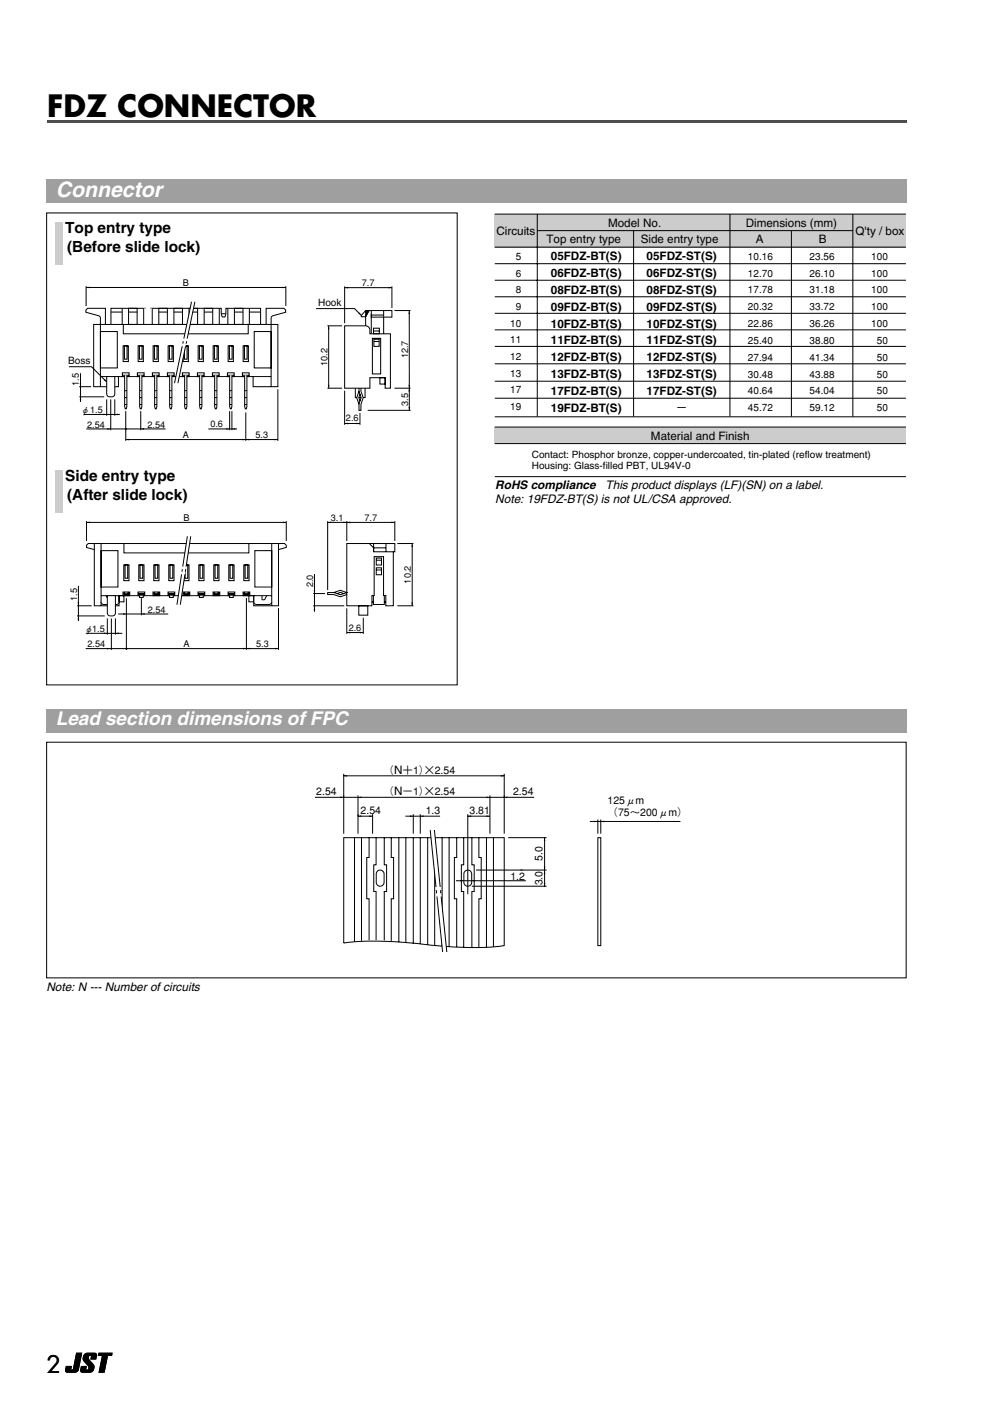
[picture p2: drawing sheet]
<svg xmlns="http://www.w3.org/2000/svg" width="210mm" height="297mm" viewBox="0 0 210 297" stroke-linecap="round" stroke-linejoin="round" font-family="sans-serif">
<path d="M16.1 286.3h1.3l-.7 3.6a.9 .9 0 0 1-1 .6h-1.5a.49 .49 0 0 1-.4-.6l.1-.8h1.3l-.1 .7h.2zM17.9 286.5l.6-.2h1.5a.49 .49 0 0 1 .5 .6l-.1 .8h-1.3l.1-.7a.48 .48 0 0 0-.5 .4 .48 .48 0 0 0 .4 .5 1.54 1.54 0 0 1 .5 2.4l-.6 .2h-1.6a.49 .49 0 0 1-.4-.6l.1-.8h1.3l-.1 .7a.48 .48 0 0 0 .5-.4 .48 .48 0 0 0-.4-.5 1.54 1.54 0 0 1-.5-2.4zM20.8 286.3h3l-.1 .7h-.9l-.7 3.5h-1.3l.8-3.5h-.9z" fill="#000"/>
<g fill="#ccc">
<path d="M104.7 90.4h87v3.5h-87z"/>
<path d="M104.7 45.3h87v7h-87z"/>
</g>
<g fill="none" stroke="#000" stroke-width=".21">
<path d="M9.9 45.1h86.8v99.8h-86.8zM104.7 52.3h87M104.7 55.8h87M104.7 59.3h87M104.7 45.3h87M113.7 45.3v42.9M113.7 48.8h66.8M134.1 48.8v39.4M154.5 45.3v42.9M167.5 48.8v39.4M180.5 45.3v42.9M104.7 62.8h87"/>
<path d="M104.7 66.3h87M104.7 69.8h87M104.7 73.3h87M104.7 77h87M104.7 93.9h87M104.7 90.4h87M104.7 80.7h87M104.7 84.3h87M104.7 88.2h87M104.7 100.9h87"/>
</g>
<path d="M10.9 58h84.9v36h-84.9z" fill="#fff"/>
<g fill="#fff" stroke="#000" stroke-width=".21">
<path d="M18.2 65.6l.3-.4h3.8v3.5h-1.1v-1.4l-.2-.4-2.8-.8z"/>
<path d="M56.3 65.2h3.8l.3 .4v.5l-2.8 .8-.2 .4v1.4h-1.1z"/>
<path d="M25.9 65.2v3.5z"/>
<path d="M52.8 65.2v3.5z"/>
<path d="M27.2 65.2h1.8v3.5h-1.8z"/>
<path d="M33.6 65.2h1.8v3.5h-1.8z"/>
<path d="M36.8 65.2h1.8v3.5h-1.8z"/>
<path d="M40 65.2h1.8v3.5h-1.8z"/>
<path d="M43.2 65.2h1.8v3.5h-1.8z"/>
<path d="M46.4 65.2h1.8v3.5h-1.8z"/>
<path d="M49.6 65.2h1.8v3.5h-1.8z"/>
</g>
<g fill="none" stroke="#000" stroke-width=".21">
<path d="M19.8 68.7h39v13.1h-5.2v-2.1h-28.5v2.1h-5.3zM21.2 70.2h3.6v7.7h-3.6zM21.2 68.7v13.1M21.2 79.7h3.9M25.9 78.9h1.4v.8h-1.4zM25.9 79.4h1.4M26.1 73.2h1.1v3.3h-1.1zM26.1 68.7v1.9h26.4v-1.9M26.3 73.2h.6v2.8h-.6zM29.2 73.2h1.1v3.3h-1.1zM29.5 73.2h.6v2.8h-.6zM32.4 73.2h1.1v3.3h-1.1z"/>
<path d="M32.7 73.2h.5v2.8h-.5zM35.6 73.2h1.1v3.3h-1.1zM35.9 73.2h.5v2.8h-.5zM38.8 73.2h1.1v3.3h-1.1zM39 73.2h.6v2.8h-.6zM41.9 73.2h1.1v3.3h-1.1zM42.2 73.2h.6v2.8h-.6zM45.1 73.2h1.1v3.3h-1.1zM45.4 73.2h.5v2.8h-.5zM48.3 73.2h1.1v3.3h-1.1zM48.6 73.2h.5v2.8h-.5zM51.5 73.2h1.1v3.3h-1.1z"/>
<path d="M51.7 73.2h.6v2.8h-.6zM53.6 79.7h3.8M53.8 70.2h3.6v7.7h-3.6zM57.4 68.7v13.1"/>
</g>
<g fill="#fff" stroke="#000" stroke-width=".21">
<path d="M26.4 79.4h.4v6.6l-.1 .5h-.2l-.1-.5z"/>
<path d="M26.4 85.6h.4z"/>
<path d="M26.4 84.1h.4z"/>
<path d="M26.4 82.7h.4z"/>
</g>
<path d="M29.1 78.9h1.4v.8h-1.4zM29.1 79.4h1.4" fill="none" stroke="#000" stroke-width=".21"/>
<g fill="#fff" stroke="#000" stroke-width=".21">
<path d="M29.5 79.4h.5v6.6l-.1 .5h-.2l-.2-.5z"/>
<path d="M29.5 85.6h.5z"/>
<path d="M29.5 84.1h.5z"/>
<path d="M29.5 82.7h.5z"/>
</g>
<path d="M32.2 78.9h1.5v.8h-1.5zM32.2 79.4h1.5" fill="none" stroke="#000" stroke-width=".21"/>
<g fill="#fff" stroke="#000" stroke-width=".21">
<path d="M32.7 79.4h.5v6.6l-.1 .5h-.2l-.2-.5z"/>
<path d="M32.7 85.6h.5z"/>
<path d="M32.7 84.1h.5z"/>
<path d="M32.7 82.7h.5z"/>
</g>
<path d="M35.4 78.9h1.4v.8h-1.4zM35.4 79.4h1.4" fill="none" stroke="#000" stroke-width=".21"/>
<g fill="#fff" stroke="#000" stroke-width=".21">
<path d="M35.9 79.4h.5v6.6l-.2 .5h-.2l-.1-.5z"/>
<path d="M35.9 85.6h.5z"/>
<path d="M35.9 84.1h.5z"/>
<path d="M35.9 82.7h.5z"/>
</g>
<path d="M38.6 78.9h1.4v.8h-1.4zM38.6 79.4h1.4" fill="none" stroke="#000" stroke-width=".21"/>
<g fill="#fff" stroke="#000" stroke-width=".21">
<path d="M39.1 79.4h.4v6.6l-.1 .5h-.2l-.1-.5z"/>
<path d="M39.1 85.6h.4z"/>
<path d="M39.1 84.1h.4z"/>
<path d="M39.1 82.7h.4z"/>
</g>
<path d="M41.8 78.9h1.4v.8h-1.4zM41.8 79.4h1.4" fill="none" stroke="#000" stroke-width=".21"/>
<g fill="#fff" stroke="#000" stroke-width=".21">
<path d="M42.2 79.4h.5v6.6l-.1 .5h-.2l-.2-.5z"/>
<path d="M42.2 85.6h.5z"/>
<path d="M42.2 84.1h.5z"/>
<path d="M42.2 82.7h.5z"/>
</g>
<path d="M44.9 78.9h1.5v.8h-1.5zM44.9 79.4h1.5" fill="none" stroke="#000" stroke-width=".21"/>
<g fill="#fff" stroke="#000" stroke-width=".21">
<path d="M45.4 79.4h.5v6.6l-.1 .5h-.2l-.2-.5z"/>
<path d="M45.4 85.6h.5z"/>
<path d="M45.4 84.1h.5z"/>
<path d="M45.4 82.7h.5z"/>
</g>
<path d="M48.1 78.9h1.4v.8h-1.4zM48.1 79.4h1.4" fill="none" stroke="#000" stroke-width=".21"/>
<g fill="#fff" stroke="#000" stroke-width=".21">
<path d="M48.6 79.4h.5v6.6l-.2 .5h-.2l-.1-.5z"/>
<path d="M48.6 85.6h.5z"/>
<path d="M48.6 84.1h.5z"/>
<path d="M48.6 82.7h.5z"/>
</g>
<path d="M51.3 78.9h1.4v.8h-1.4zM51.3 79.4h1.4" fill="none" stroke="#000" stroke-width=".21"/>
<g fill="#fff" stroke="#000" stroke-width=".21">
<path d="M51.8 79.4h.4v6.6l-.1 .5h-.2l-.1-.5z"/>
<path d="M51.8 85.6h.4z"/>
<path d="M51.8 84.1h.4z"/>
<path d="M51.8 82.7h.4z"/>
<path d="M23.5 66h2.4z"/>
<path d="M52.8 66h2.3z"/>
<path d="M27.2 66h1.8z"/>
<path d="M49.6 66h1.8z"/>
<path d="M30.8 66.4h1z"/>
<path d="M33.6 66h1.8z"/>
<path d="M36.8 66h1.8z"/>
<path d="M40 66h1.8z"/>
<path d="M43.2 66h1.8z"/>
</g>
<path d="M23.5 68.7v-3.5h7.3v1.2l.2 .7h.6l.2-.7v-1.2h15v1.2l.2 .7h.6l.2-.7v-1.2h7.3v3.5" fill="none" stroke="#000" stroke-width=".21"/>
<path d="M46.8 66.4h1z" fill="#fff" stroke="#000" stroke-width=".21"/>
<g fill="none" stroke="#000" stroke-width=".21">
<path d="M72.9 60.9h10M72.9 68.9h4.5a.9 .9 0 0 1 .9 .9v.8h4.3v11.5h-1.1v-2.2h-3.2v2.2h-5.4zM72.9 60.6v7.8M77.4 68.9v-1.9l.7-1.3h3.1v4.9M77.4 65.7h.7h-.7l-.9 1.1v.2h.9M78.6 65.7v4.9M78.8 71.6h1.7v7.5h-1.7zM79 69.5h1.3v1.1h-1.3zM79 70h1.3M79.1 71.8h1.1v1.5h-1.1zM79.1 72.3h1.1M80.4 79.9h1.1v1.4h-1.1z"/>
<path d="M81.2 65.7h1.7v1.4h-4.3v-.4h2.6M82.9 60.6v4.6M16.8 81.8h2.5M16.8 84h5.2M17.7 87.7h7.7M18.3 90.8h16.7M22.6 84.5v3.5M23.4 84.5v6.5M24.3 84.5v3.5M26.6 87v6.3M26.6 93h32.2M29.8 87v4"/>
<path d="M44.1 90.8h6.1M48.6 87v4M49.1 87v4M52 87.3v6M58.8 82.4v10.9M75.2 82.1v2h.3M75.9 84.1h.5M76 82.1v.7l.4 1.4-.4 1.3v1.3h.4v-1.2l.5-1.4-.5-1.4v-.7M76 82.8l-.5 1.4 .5 1.4M76.2 83.4l-.3 .8 .3 .7M77.2 82.1v2h-.3"/>
</g>
<path d="M77.4 65.7h.7l-.7 1.3z" fill="#000" stroke="#000" stroke-width=".21"/>
<g fill="#000">
<path d="M72.9 60.9l.7-.2v.3zM82.2 60.7l.7 .2-.7 .1zM16.9 81.1h.3l-.2 .7zM17 84l.2 .7h-.3zM21.9 87.5l.7 .2-.7 .2zM22.7 90.6l.7 .2-.7 .1zM24.3 87.7l.7-.2v.4zM26.6 93l.7-.1v.3zM29.8 90.8l.7-.2v.3zM47.9 90.6l.7 .2-.7 .1zM49.1 90.8l.7-.2v.3zM51.3 92.9l.7 .1-.7 .2z"/>
<path d="M52 93l.7-.1v.3zM58.1 92.9l.7 .1-.7 .2z"/>
</g>
<path d="M22.6 79.7h1.7v3.7a.89 .89 0 0 1-.9 .6 .89 .89 0 0 1-.8-.6z" fill="#fff" stroke="#000" stroke-width=".21"/>
<path d="M69.5 68.9l.2 .8h-.3zM75.8 66.4l.3-.3 .4 .7zM86.6 65.7l.2 .7h-.4zM69.4 81.4h.3l-.2 .7zM72.9 89.6l.7-.1v.3zM75.5 89.5l.7 .1-.7 .2zM86.6 82.1l.2 .8h-.4zM86.4 81.4h.4l-.2 .7zM86.4 86.1h.4l-.2 .7z" fill="#000"/>
<path d="M66.9 65.3h8.1l1.5 1.5M69.3 68.9h3.1M69.5 68.9v13.2M83.5 65.7h3.4M86.6 65.7v21.1M69.3 82.1h3.1M72.9 82.7v7.2M72.9 89.6h3.3M76.2 87.4v2.5M77.8 86.8h9.1M83.5 82.1h3.4" fill="none" stroke="#000" stroke-width=".21"/>
<path d="M40.5 63.9h.7l-3.6 17.2h-.7z" fill="#fff"/>
<path d="M14.6 77.6h4.8l3.2 3.2M17 79v6.1M38.6 73.3l-1.7 7.8M38.8 72.2l-.1 .5M39.3 73.3l-1.7 7.8M39.5 72.2l-.1 .5M40.5 63.9l-1.6 7.8M41.2 63.9l-1.6 7.8" fill="none" stroke="#000" stroke-width=".21"/>
<path d="M22.2 80.2l.4 .6-.6-.3z" fill="#000"/>
<path d="M30.4 65.2h1.8v3.5h-1.8z" fill="#fff" stroke="#000" stroke-width=".21"/>
<g fill="#000">
<path d="M18.2 60.8l.7-.1v.3zM59.8 60.7l.7 .1-.7 .2z"/>
<circle cx="26.6" cy="90.8" r=".22"/>
</g>
<path d="M18.2 60.6v4.2M18.2 60.8h42.3M60.5 60.6v4.2" fill="none" stroke="#000" stroke-width=".21"/>
<path d="M11.8 107.8h83.7v32h-83.7z" fill="#fff"/>
<g fill="#fff" stroke="#000" stroke-width=".21">
<path d="M58.9 115h1.3l.4 .4v.5l-1.7 .4z"/>
<path d="M18.3 115.4l.4-.4h1.3v1.3l-1.7-.4z"/>
</g>
<g fill="none" stroke="#000" stroke-width=".21">
<path d="M20 115h38.9v13.2h-5.2v-2.1h-28.5v2.1h-5.2zM21.4 116.5h3.6v7.7h-3.6zM21.4 115v13.2M26.2 119.5h1.1v3.4h-1.1zM26.2 115v2h26.5v-2M26.5 119.5h.5v2.9h-.5zM29.4 119.5h1.1v3.4h-1.1zM29.6 119.5h.6v2.9h-.6zM32.5 119.5h1.1v3.4h-1.1zM32.8 119.5h.6v2.9h-.6zM35.7 119.5h1.1v3.4h-1.1zM36 119.5h.5v2.9h-.5z"/>
<path d="M38.9 119.5h1.1v3.4h-1.1zM39.2 119.5h.5v2.9h-.5zM42.1 119.5h1.1v3.4h-1.1zM42.3 119.5h.6v2.9h-.6zM45.2 119.5h1.1v3.4h-1.1zM45.5 119.5h.6v2.9h-.6zM48.4 119.5h1.1v3.4h-1.1zM48.7 119.5h.5v2.9h-.5zM51.6 119.5h1.1v3.4h-1.1zM51.9 119.5h.5v2.9h-.5zM53.9 116.5h3.6v7.7h-3.6zM57.5 115v13.2"/>
<path d="M21.4 126.1h3.8M25.2 126.1h1v1.3h-1zM53.7 126.1h3.8"/>
</g>
<path d="M53.7 127.3h3.8a.62 .62 0 0 1-.6 .6h-2.6a.62 .62 0 0 1-.6-.6z" fill="#fff" stroke="#000" stroke-width=".21"/>
<g fill="none" stroke="#000" stroke-width=".21">
<path d="M26 125.3h1.5v.8h-1.5zM26 125.7h1.5M26.4 125.3v.8M26.5 125.7v.4M26.7 125.7v.4M26.9 125.7v.4M27.1 125.3v.8M29.2 125.3h1.4v.8h-1.4zM29.2 125.7h1.4M29.5 125.7v.4M29.7 125.7v.4M29.9 125.7v.4"/>
<path d="M30.1 125.7v.4M30.3 125.7v.4M32.4 125.3h1.4v.8h-1.4zM32.4 125.7h1.4M32.7 125.3v.8M32.9 125.7v.4M33.1 125.7v.4M33.3 125.7v.4M33.5 125.3v.8M38.7 125.3h1.5v.8h-1.5zM38.7 125.7h1.5M39.1 125.3v.8"/>
<path d="M39.2 125.7v.4M39.4 125.7v.4M39.6 125.7v.4M39.8 125.3v.8M45.1 125.3h1.4v.8h-1.4zM45.1 125.7h1.4M45.4 125.3v.8M45.6 125.7v.4M45.8 125.7v.4M46 125.7v.4M46.2 125.3v.8M51.4 125.3h1.5v.8h-1.5z"/>
<path d="M51.4 125.7h1.5M51.8 125.3v.8M51.9 125.7v.4M52.1 125.7v.4M52.3 125.7v.4M52.5 125.3v.8M55.4 126.1l.1 .8 .5-.1 .4-.7"/>
</g>
<path d="M29.5 126.1h.8v.3h-.8z" fill="#fff" stroke="#000" stroke-width=".21"/>
<path d="M22.5 126.1l.2 .5M52.7 126.1h1v1.3h-1z" fill="none" stroke="#000" stroke-width=".21"/>
<g fill="#fff" stroke="#000" stroke-width=".21">
<path d="M21.4 127.3l1.3 .6h-.7a.62 .62 0 0 1-.6-.6z"/>
<path d="M24.4 127.9l.8-.6a.64 .64 0 0 1-.8 .6z"/>
</g>
<g fill="none" stroke="#000" stroke-width=".21">
<path d="M73.4 115h4.7l1 .9v.9h4.1v11.4h-1.6v-2.2h-.4v-8.2h-2v8.2h-.5v2.2h-5.3zM78.1 115h5.4v1.8h-.3M79.1 115.9h2.6M79.1 115v1.8M79.6 118.1h1.1v1.5h-1.1zM79.6 118.6h1.1M81.7 115v1.8M35.6 125.3h1.4v.8h-1.4zM35.6 125.7h1.4M35.9 125.7v.4M36.1 125.7v.4M36.3 125.7v.4"/>
<path d="M36.5 125.7v.4M36.7 125.7v.4M70.6 125.4l1.4-.5 1.4 .5-1.4 .5-1.3-.5h-1.4v.4h1.3l1.4 .5 1.4-.5M71.3 125.6l.7-.2 .8 .2M75.9 128.2h1.9v2h-1.9zM78.7 127.4h.3M79 126v1.9h2.3v-1.9h-.1M79.6 120.2h1.1v1.4h-1.1zM79.6 120.6h1.1M81.3 127.4h.3"/>
</g>
<path d="M35.9 126.1h.8v.3h-.8z" fill="#fff" stroke="#000" stroke-width=".21"/>
<path d="M41.9 125.3h1.4v.8h-1.4zM41.9 125.7h1.4M42.2 125.7v.4M42.4 125.7v.4M42.6 125.7v.4M42.8 125.7v.4M43 125.7v.4" fill="none" stroke="#000" stroke-width=".21"/>
<path d="M42.2 126.1h.8v.3h-.8z" fill="#fff" stroke="#000" stroke-width=".21"/>
<path d="M48.3 125.3h1.4v.8h-1.4zM48.3 125.7h1.4M48.6 125.7v.4M48.8 125.7v.4M49 125.7v.4M49.2 125.7v.4M49.4 125.7v.4" fill="none" stroke="#000" stroke-width=".21"/>
<g fill="#fff" stroke="#000" stroke-width=".21">
<path d="M48.6 126.1h.8v.3h-.8z"/>
<path d="M22.7 126.1h1.7v3.6a.89 .89 0 0 1-.8 .7 .89 .89 0 0 1-.9-.7z"/>
</g>
<path d="M39.6 113.5h.8l-2.2 14.5h-.8z" fill="#fff"/>
<g fill="none" stroke="#000" stroke-width=".21">
<path d="M18.3 110.3v4.2M18.3 110.5h42.3M39.6 113.5l-.9 6.4M40.4 113.5l-1 6.4M60.6 110.3v4.2M69.3 110.5h14.2M69.3 110.3v14.6M73.4 110.3v4.2M83.5 110.3v4.2M84.1 115h3.4M87.2 115v13.2M16.3 128.2h3.1"/>
<path d="M16.3 130.3h5.9M16.6 124v7.4M18.1 137.3h40.8M18.2 134h7.7M22.7 130.9v3.4M23.6 130.9v6.6M24.4 130.9v3.4M25 129.9h10.6M26.7 126.6v10.9M29.9 126.6v3.6M38.4 121.5l-1 6.5M38.6 120.5l-.1 .5"/>
<path d="M39.1 121.5l-.9 6.5M39.3 120.5l-.1 .5M52.1 126.6v10.9M58.9 128.7v8.8M66.3 128.2h6.5M66.3 125.6h2.5M66.5 121.5v8M73.4 128.7v5.4M73.4 133.9h3.5M76.9 130.7v3.4M84.1 128.2h3.4"/>
</g>
<g fill="#000">
<path d="M18.3 110.5l.7-.1v.3zM59.9 110.4l.7 .1-.7 .2zM69.3 110.5l.7-.1v.3zM72.7 110.4l.7 .1-.7 .2zM73.4 110.5l.7-.1v.3zM82.8 110.4l.7 .1-.7 .2zM87.2 115l.2 .7h-.3zM16.4 127.5h.4l-.2 .7zM16.6 130.3l.2 .8h-.4zM22 133.9l.7 .1-.7 .2zM22.6 137.1l.7 .2-.7 .1zM24.4 134l.7-.1v.3z"/>
<path d="M26 129.8l.7 .1-.7 .2zM29.9 129.9l.7-.1v.3zM51.4 137.1l.7 .1-.7 .2zM52.1 137.2l.8-.1v.3zM58.2 137.1l.7 .1-.7 .2zM66.5 128.4l.2 .7h-.3zM66.4 124.9h.3l-.2 .7zM73.4 133.9l.7-.2v.3zM76.2 133.7l.7 .2-.7 .1zM87.1 127.5h.3l-.2 .7z"/>
<circle cx="26.7" cy="137.3" r=".22"/>
</g>
<g fill="#ccc">
<path d="M11.8 47h1.5v9h-1.5z"/>
<path d="M11.8 99.5h1.5v9h-1.5z"/>
</g>
<path d="M9.9 157.1h181.8v49.8h-181.8z" fill="none" stroke="#000" stroke-width=".21"/>
<path d="M63.7 159.9h86.2v44h-86.2z" fill="#fff"/>
<g fill="none" stroke="#000" stroke-width=".21">
<path d="M66.6 168.7h46.4M72.7 177.3h34v22.8a77 77 0 0 1-19.2-.5 66.9 66.9 0 0 0-14.8 0zM72.7 163.8v12.6M72.7 164.2h34M75 177.3v21.9M75.8 168.3v8.1M75.8 172.7h3M76.5 177.3v21.8M78.1 177.3v4.2h-.5v8.7h.5v8.7M78.8 172.3v4.1M79.6 177.3v5.7h-.5v5.7h.5v10.2M81.3 177.3v5.7h.5v5.7h-.5v10.3"/>
<path d="M82.8 177.3v4.2h.5v8.7h-.5v8.9M84.4 177.3v22.1M85.8 172.7h7.3M85.9 177.3v22.1M87.4 177.3v22.4M87.4 172.3v4.1M88.9 177.3v22.4M88.9 172.3v4.1M90.5 177.3v22.6M92 177.3v22.8M93.5 177.3v22.9M95 177.3v23"/>
<path d="M96.6 177.3v4.2h-.5v8.7h.5v10.2M98.1 177.3v5.7h-.5v5.7h.5v11.8M99 172.7h4.7M99 172.3v16.9M99.8 177.3v5.7h.5v5.7h-.5v11.8M101.3 177.3v4.2h.5v8.7h-.5v10.2M102.9 177.3v23.2M103.7 168.3v8.1M104.4 177.3v23.1M106.7 163.8v12.6M107.5 177.3h8.2M115.2 177.3v10.2"/>
<path d="M124.8 173.8h19.2M126.5 173.4v3M126.5 177.3h.6v22.8h-.6zM127.1 173.4v3M79.9 184.4a.83 .83 0 0 1 .9-.2 .83 .83 0 0 1 .5 .7v1.8a.83 .83 0 0 1-.9 .8 .83 .83 0 0 1-.8-.8v-1.8zM96.5 186.4h14.8M98.4 184.4a.83 .83 0 0 1 .9-.2 .83 .83 0 0 1 .5 .7v1.8a.83 .83 0 0 1-.8 .8 .83 .83 0 0 1-.8-.8v-1.8zM99.8 187.5h15.9M100.7 184.1h15"/>
</g>
<g fill="#000">
<path d="M72 168.6l.7 .1-.7 .2zM72.7 164.2l.7-.2v.3zM75.8 172.7l.7-.1v.3zM75.8 168.7l.7-.1v.3zM78.1 172.6l.7 .1-.7 .2zM86.7 172.6l.7 .1-.7 .2zM88.9 172.7l.7-.1v.3zM99 172.7l.7-.1v.3zM103 168.6l.7 .1-.7 .2zM103 172.6l.7 .1-.7 .2zM106 164l.7 .2-.7 .1zM106.7 168.7l.7-.1v.3z"/>
<path d="M115.2 177.3l.2 .7h-.3zM125.8 173.7l.7 .1-.7 .2zM127.1 173.8l.7-.1v.3zM115.1 186.8h.3l-.2 .7zM115.2 184.2l.2 .7h-.3zM115.1 183.4h.3l-.2 .7z"/>
</g>
<path d="M91 175.6h.9l2.6 25.9h-.8z" fill="#fff"/>
<path d="M91 175.6l1.3 12.1M91.9 175.6l1.2 12.1M92.3 188.4l.1 .6M92.5 189.7l1.2 11.8M93.2 188.4l.1 .6M93.3 189.7l1.2 11.8" fill="none" stroke="#000" stroke-width=".21"/>
<path d="M97.4 186.2l.8 .2-.8 .1zM99.8 186.4l.7-.2v.3z" fill="#000"/>
<path d="M10 25.5h181.8v.5h-181.8z" fill="#4d4d4d"/>
<g fill="#9f9fa0">
<path d="M9.8 38h182v5h-182z"/>
<path d="M9.8 150h182v5h-182z"/>
</g>
<text font-size="6.3" x="10" y="24.7">FDZ CONNECTOR</text>
<text font-size="5" x="9.8" y="290.5">2</text>
<text font-size="4.5" fill="#fff" x="11.8" y="41.6">Connector</text>
<text font-size="4" fill="#fff" x="11.8" y="153.5">Lead section dimensions of FPC</text>
<g font-size="3.2">
<text x="13.8" y="49.3">Top entry type</text>
<text x="14.2" y="53.3">(Before slide lock)</text>
<text x="13.8" y="101.8">Side entry type</text>
<text x="14.2" y="105.8">(After slide lock)</text>
</g>
<g font-size="2.5">
<text x="157.8" y="47.9">Dimensions (mm)</text>
<text x="105" y="49.8">Circuits</text>
<text x="115.6" y="51.5">Top entry type</text>
<text x="128.7" y="48">Model No.</text>
<text x="135.6" y="51.5">Side entry type</text>
<text x="160" y="51.5">A</text>
<text x="173.2" y="51.5">B</text>
<text x="181" y="49.8">Q'ty / box</text>
<text x="116.6" y="55.1">05FDZ-BT(S)</text>
<text x="116.6" y="58.6">06FDZ-BT(S)</text>
<text x="136.8" y="55.1">05FDZ-ST(S)</text>
<text x="136.8" y="58.6">06FDZ-ST(S)</text>
<text x="116.6" y="62.2">08FDZ-BT(S)</text>
<text x="116.6" y="65.8">09FDZ-BT(S)</text>
<text x="136.8" y="62.2">08FDZ-ST(S)</text>
<text x="136.8" y="65.8">09FDZ-ST(S)</text>
<text x="116.6" y="69.3">10FDZ-BT(S)</text>
<text x="136.8" y="69.3">10FDZ-ST(S)</text>
<text x="116.6" y="72.9">11FDZ-BT(S)</text>
<text x="116.6" y="76.4">12FDZ-BT(S)</text>
<text x="136.8" y="72.9">11FDZ-ST(S)</text>
<text x="136.8" y="76.4">12FDZ-ST(S)</text>
<text x="116.6" y="80">13FDZ-BT(S)</text>
<text x="116.6" y="83.6">17FDZ-BT(S)</text>
<text x="136.8" y="80">13FDZ-ST(S)</text>
<text x="136.8" y="83.6">17FDZ-ST(S)</text>
<text x="116.6" y="87.1">19FDZ-BT(S)</text>
<text x="143" y="87.1">ー</text>
<text x="137.7" y="93.1">Material and Finish</text>
<text x="104.8" y="103.5">RoHS compliance</text>
<text x="104.8" y="106.5">Note: 19FDZ-BT(S) is not UL/CSA approved.</text>
<text x="128.1" y="103.5">This product displays (LF)(SN) on a label.</text>
<text x="9.8" y="209.8">Note: N --- Number of circuits</text>
</g>
<g font-size="2.2">
<text x="81.2" y="163.8">（N＋1）</text>
<text x="89.8" y="163.8">×2.54</text>
<text x="66.9" y="168.3">2.54</text>
<text x="76.3" y="172.3">2.54</text>
<text x="81.2" y="168.3">（N－1）</text>
<text x="89.8" y="168.3">×2.54</text>
<text x="90.1" y="172.3">1.3</text>
<text x="99.4" y="172.3">3.81</text>
<text x="108.6" y="168.3">2.54</text>
<text x="128.6" y="170">125μm</text>
<text x="128.6" y="172.8">（75～200μm）</text>
<text x="114.8" y="182.2" transform="rotate(-90 114.8 182.2)">5.0</text>
<text x="108" y="186.2">1.2</text>
<text x="114.8" y="187.4" transform="rotate(-90 114.8 187.4)">3.0</text>
</g>
<g font-size="2.1">
<text x="109.1" y="55">5</text>
<text x="109.1" y="58.6">6</text>
<text x="158.3" y="55">10.16</text>
<text x="158.3" y="58.5">12.70</text>
<text x="171.3" y="55">23.56</text>
<text x="171.3" y="58.5">26.10</text>
<text x="184.4" y="55">100</text>
<text x="184.4" y="58.5">100</text>
<text x="67.3" y="64.8">Hook</text>
<text x="109.1" y="62.1">8</text>
<text x="109.1" y="65.6">9</text>
<text x="158.3" y="62.1">17.78</text>
<text x="158.3" y="65.7">20.32</text>
<text x="171.3" y="62.1">31.18</text>
<text x="171.3" y="65.7">33.72</text>
<text x="184.4" y="62.1">100</text>
<text x="184.4" y="65.6">100</text>
<text x="108" y="69.1">10</text>
<text x="158.3" y="69.2">22.86</text>
<text x="171.3" y="69.2">36.26</text>
<text x="184.4" y="69.2">100</text>
<text x="14.4" y="77.1">Boss</text>
<text x="108" y="72.7">11</text>
<text x="108" y="76.2">12</text>
<text x="158.3" y="72.8">25.40</text>
<text x="158.3" y="76.3">27.94</text>
<text x="171.3" y="72.8">38.80</text>
<text x="171.3" y="76.3">41.34</text>
<text x="185.5" y="72.8">50</text>
<text x="185.5" y="76.3">50</text>
<text x="108" y="79.7">13</text>
<text x="108" y="83.3">17</text>
<text x="158.3" y="79.9">30.48</text>
<text x="158.3" y="83.5">40.64</text>
<text x="171.3" y="79.9">43.88</text>
<text x="171.3" y="83.5">54.04</text>
<text x="185.5" y="79.9">50</text>
<text x="185.5" y="83.5">50</text>
<text x="108" y="86.8">19</text>
<text x="158.3" y="87">45.72</text>
<text x="171.3" y="87">59.12</text>
<text x="185.5" y="87">50</text>
<text x="112.5" y="96.9">Contact: Phosphor bronze, copper-undercoated, tin-plated (reflow treatment)</text>
<text x="112.5" y="99.3">Housing: Glass-filled PBT, UL94V-0</text>
</g>
<g font-size="1.9">
<text x="38.7" y="60.6">B</text>
<text x="76.6" y="60.6">7.7</text>
<text x="69.3" y="77.4" transform="rotate(-90 69.3 77.4)">10.2</text>
<text x="86.3" y="75.8" transform="rotate(-90 86.3 75.8)">12.7</text>
<text x="16.7" y="81.7" transform="rotate(-90 16.7 81.7)">1.5</text>
<text x="17.1" y="87.3">φ 1.5</text>
<text x="73.2" y="89.2">2.6</text>
<text x="86.3" y="85.8" transform="rotate(-90 86.3 85.8)">3.5</text>
<text x="18.4" y="90.5">2.54</text>
<text x="31.2" y="90.5">2.54</text>
<text x="38.7" y="92.7">A</text>
<text x="44.5" y="90.4">0.6</text>
<text x="54.1" y="92.7">5.3</text>
<text x="38.8" y="110.2">B</text>
<text x="70" y="110.2">3.1</text>
<text x="77.1" y="110.2">7.7</text>
<text x="66.3" y="124.3" transform="rotate(-90 66.3 124.3)">2.0</text>
<text x="86.9" y="123.5" transform="rotate(-90 86.9 123.5)">10.2</text>
<text x="16.3" y="127.2" transform="rotate(-90 16.3 127.2)">1.5</text>
<text x="31.3" y="129.7">2.54</text>
<text x="17.9" y="133.7">φ 1.5</text>
<text x="18.5" y="136.9">2.54</text>
<text x="38.8" y="136.9">A</text>
<text x="54.2" y="136.9">5.3</text>
<text x="73.8" y="133.5">2.6</text>
</g>
</svg>
